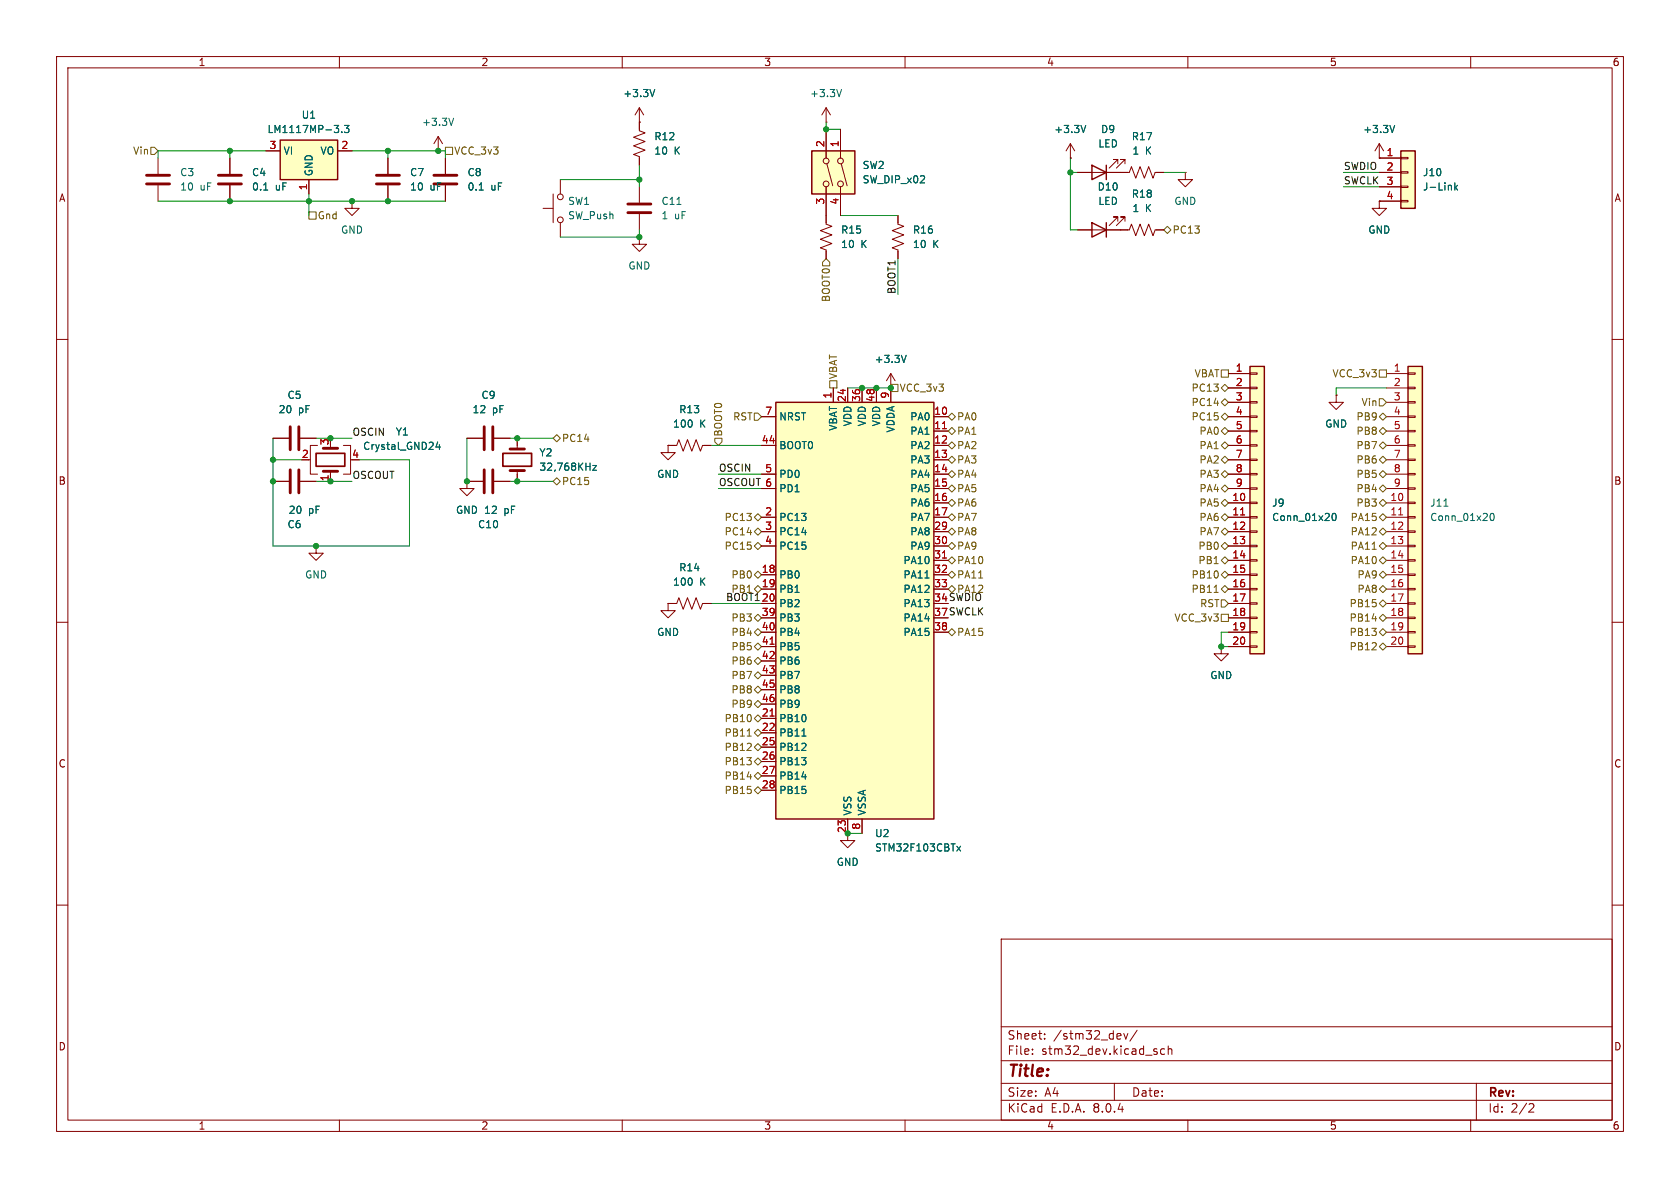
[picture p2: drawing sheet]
<svg xmlns="http://www.w3.org/2000/svg" width="297mm" height="210mm" viewBox="0 0 297 210" stroke-linecap="round" stroke-linejoin="round" font-family="sans-serif">
<g fill="none" stroke="#840000" stroke-width=".18">
<path d="M10 10h277v190h-277zM12 12h273v186h-273zM60 10v2M110 10v2M113 19.1v4l1 .4-2 .8 2 .7-2 .8 2 .7-2 .8 1 .4v1.5M113 19.1l-.7 1.2M113 19.1l.8 1.2M146 19.1l-.7 1.2M146 19.1v2.5M146 19.1l.8 1.2M160 10v2M210 10v2"/>
<path d="M260 10v2M96 36.8h1.8M97.8 34.3v5.1M99.1 31.8v2.5M99.1 39.4v2.5M113 21.6h.1M113 33v2.8M113 37.8v2.8M146 21.6h.1M158.7 38.1v1.5l1.1 .4-2.1 .8 2.1 .7-2.1 .8 2.1 .8-2.1 .7 1 .4v1.5M190.5 30.5h7.6M197.6 29v-.8h-.8h.8l-1.5 1.5"/>
<path d="M198.9 29v-.8h-.8h.8l-1.5 1.5M10 60h2M285 60h2M118.1 78.7v1.3h1.3l-1.3 1.3-1.3-1.3h1.3M118.1 78.7h.1M118.1 78.7h1.5l.4-1 .8 2.1 .7-2.1 .8 2.1 .8-2.1 .7 2.1 .4-1.1h1.5M157.5 68.6h.1M157.5 66l-.8 1.3M157.5 66v2.6M157.5 66l.7 1.3M55.9 96.5v1.3h1.2l-1.2 1.3-1.3-1.3h1.3M55.9 96.5h.1"/>
<path d="M10 110h2M285 110h2M10 160h2M285 160h2M177 166h108v32h-108zM60 198v2M110 198v2M160 198v2M177 194.5h108M177 191.5h108M177 187.5h108M177 181.5h108"/>
<path d="M182.5 186.3v.1M182.5 185.5v.1M184.7 183.6v.1M184.7 182.8v.1M197 191.5v3M198.7 182.7l.3 1 .4-1M201 182.1l-1.3 2M205.9 185.5l-.4-.1-.3 .3v.4l.1 .2h.6M206.5 185.5l.2-.1 .4 .1 .1 .9M206.5 184.9v1.5M210 198v2M260 198v2"/>
<path d="M261 191.5v6.5M270.5 195.1l.5 .1 .2 .3-1 1.1h1"/>
<circle cx="99.1" cy="38.9" r=".51"/>
<circle cx="99.1" cy="34.8" r=".51"/>
</g>
<path d="M193 29.2l2.6 1.3-2.6 1.3zM195.6 29.2v2.6" fill="none" stroke="#840000" stroke-width=".25"/>
<path d="M115.8 15.8l-.5 1.3M148.8 15.8l-.5 1.3M119.7 36.1h.7M160.2 62.8l-.4 1.3" fill="none" stroke="#006464" stroke-width=".18"/>
<path d="M111 37.6h4.1M111 36.1h4.1" fill="none" stroke="#840000" stroke-width=".51"/>
<path d="M143.5 26.7h7.6v7.6h-7.6z" fill="#ffffc2"/>
<g fill="none" stroke="#840000" stroke-width=".18">
<path d="M146 33v6.6l1.1 .4-2.1 .8 2.1 .7-2.1 .8 2.1 .8-2.1 .7 1 .4v1.5M146 22.9v5M146.2 29l1 3.8M148.6 22.9v5M148.6 33v5.1M148.7 29l1.1 3.8M113 41.9v1.3h1.3l-1.3 1.3-1.2-1.3h1.2M113 41.9h.1M56.1 78.7h-1.2v5.1h1.2M60.7 78.7h1.3v5.1h-1.3M82.5 77.5h2.8M87.4 77.5h2.8"/>
<path d="M48.3 85.1h2.8M53.1 85.1h2.8M54.6 81.3h.3M58.4 83.3v1.8M82.5 85.1v1.3h1.3l-1.3 1.2-1.2-1.2h1.2M82.5 85.1h.1M82.5 85.1h2.8M87.4 85.1h2.8M215.9 114.3v1.3h1.3l-1.3 1.2-1.3-1.2h1.3M215.9 114.3h.1"/>
<circle cx="146.1" cy="32.5" r=".51"/>
<circle cx="146.1" cy="28.4" r=".51"/>
<circle cx="148.6" cy="28.4" r=".51"/>
<circle cx="148.6" cy="32.5" r=".51"/>
</g>
<path d="M143.5 26.7h7.6v7.6h-7.6z" fill="none" stroke="#840000" stroke-width=".25"/>
<path d="M57.1 79.2h2.6M85.6 75.4v4.1M87.1 75.4v4.1M51.3 83.1v4M52.8 83.1v4M57.1 83.3h2.6M85.6 83.1v4M87.1 83.1v4" fill="none" stroke="#840000" stroke-width=".51"/>
<path d="M55.9 80.1h5.1v2.3h-5.1z" fill="none" stroke="#840000" stroke-width=".3"/>
<path d="M77.4 78.1l-.3 .9h.8M77.7 78.6v.8" fill="none" stroke="#006464" stroke-width=".18"/>
<path d="M137.2 71.1h27.9v73.7h-27.9z" fill="#ffffc2"/>
<path d="M137.2 71.1h27.9v73.7h-27.9z" fill="none" stroke="#840000" stroke-width=".25"/>
<g fill="none" stroke="#840000" stroke-width=".18">
<path d="M62.2 35.6v1.2h1.3l-1.3 1.3-1.2-1.3h1.2M62.2 35.6h.1M77.5 26.7h.1M77.5 24.1l-.8 1.3M77.5 24.1v2.6M77.5 24.1l.7 1.3M78.7 27.9v2.8M78.7 32.8v2.8M198.1 30.5h1.5l.4-1 .8 2 .7-2 .8 2 .8-2 .7 2 .4-1h1.5M209.5 30.5v1.3h1.3l-1.3 1.2-1.2-1.2h1.2M209.5 30.5h.1M243.8 27.9h.1"/>
<path d="M243.8 25.4l-.7 1.3M243.8 25.4v2.5M243.8 25.4l.8 1.3M198.1 40.6h1.5l.4-1 .8 2.1 .7-2.1 .8 2.1 .8-2.1 .7 2.1 .4-1.1h1.5M48.3 77.5h2.8M53.1 77.5h2.8M91.4 77.5v1.9M134.6 73.7h2.6M134.6 78.7h2.6M147.3 68.6v2.5M149.9 68.6v2.5M152.4 68.6v2.5"/>
<path d="M154.9 68.6v2.5M157.5 68.6v2.5M165.1 73.7h2.5M165.1 76.2h2.5M165.1 78.7h2.5M91.4 83.2v1.9M134.6 83.8h2.6M134.6 86.4h2.6M134.6 91.4h2.6M134.6 94h2.6M134.6 96.5h2.6M165.1 81.3h2.5"/>
<path d="M165.1 83.8h2.5M165.1 86.4h2.5M165.1 88.9h2.5M165.1 91.4h2.5M165.1 94h2.5M165.1 96.5h2.5M165.1 99.1h2.5M118.1 106.7h1.5l.4-1 .8 2 .7-2 .8 2 .8-2 .7 2 .4-1h1.5M118.1 106.7v1.3h1.3l-1.3 1.2-1.3-1.2h1.3M118.1 106.7h.1M134.6 101.6h2.6M134.6 104.1h2.6"/>
<path d="M134.6 106.7h2.6M134.6 111.8h2.6M134.6 109.2h2.6M134.6 114.3h2.6M134.6 116.8h2.6M134.6 119.4h2.6M165.1 101.6h2.5M165.1 104.1h2.5M165.1 111.8h2.5M134.6 127h2.6M134.6 129.5h2.6M134.6 132.1h2.6"/>
<path d="M134.6 134.6h2.6M134.6 137.2h2.6M134.6 139.7h2.6M134.6 121.9h2.6M134.6 124.5h2.6M149.9 144.8v3.8h1.2l-1.2 1.3-1.3-1.3h1.3M152.4 144.8v2.5"/>
</g>
<path d="M166.6 75.8h.7M166.6 98.6h.7M136.1 113.9h.8M136.1 126.6h.8" fill="none" stroke="#a90000" stroke-width=".18"/>
<path d="M80.2 20.9l-.4 1.3M84.7 33.6h.7M246.6 22.2l-.5 1.2M104.8 82.3h.7l-.7 .8h.7M163.5 102.2h.7M141.8 130.1h.7M169.2 149.6l.6 .8M169.8 149.6l-.6 .8" fill="none" stroke="#006464" stroke-width=".18"/>
<path d="M76.7 32.5h4.1M76.7 31h4.1M51.3 75.4v4.1M52.8 75.4v4.1M90.2 79.4h2.5M90.2 83.2h2.5" fill="none" stroke="#840000" stroke-width=".51"/>
<path d="M88.9 80.1h5.1v2.3h-5.1z" fill="none" stroke="#840000" stroke-width=".3"/>
<path d="M49.5 24.8h10.2v7h-10.2z" fill="#ffffc2"/>
<path d="M49.5 24.8h10.2v7h-10.2z" fill="none" stroke="#840000" stroke-width=".25"/>
<path d="M40.6 27.9v2.8M40.6 32.8v2.8M47 26.7h2.5M54.6 31.8v2.5M59.7 26.7h2.5" fill="none" stroke="#840000" stroke-width=".18"/>
<path d="M46.6 33.6h.7M59.1 22.2h.8l-.5 .5M59.8 22.8v.5M60.4 23.3v.1M60.9 22.2h.8l-.4 .5 .3 .1v.5l-.2 .1-.5-.1" fill="none" stroke="#006464" stroke-width=".18"/>
<path d="M38.6 32.5h4.1M38.6 31h4.1" fill="none" stroke="#840000" stroke-width=".51"/>
<path d="M221 64.8h2.5v50.8h-2.5z" fill="#ffffc2"/>
<g fill="none" stroke="#840000" stroke-width=".18">
<path d="M68.6 27.9v2.8M68.6 32.8v2.8M217.2 66h3.8M217.2 68.6h3.8M217.2 71.1h3.8M217.2 73.7h3.8M217.2 76.2h3.8M217.2 78.7h3.8M221 78.6h1.2v.3h-1.2zM221 76.1h1.2v.2h-1.2zM221 73.5h1.2v.3h-1.2zM221 71h1.2v.2h-1.2z"/>
<path d="M221 68.5h1.2v.2h-1.2zM221 65.9h1.2v.3h-1.2zM236.2 69.9v1.2h1.3l-1.3 1.3-1.3-1.3h1.3M236.2 69.9h.1M217.2 88.9h3.8M217.2 91.4h3.8M217.2 94h3.8M217.2 96.5h3.8M217.2 99.1h3.8M217.2 81.3h3.8M217.2 83.8h3.8M217.2 86.4h3.8"/>
<path d="M221 98.9h1.2v.3h-1.2zM221 96.4h1.2v.2h-1.2zM221 93.9h1.2v.2h-1.2zM221 91.3h1.2v.3h-1.2zM221 88.8h1.2v.2h-1.2zM221 86.2h1.2v.3h-1.2zM221 83.7h1.2v.2h-1.2zM221 81.2h1.2v.2h-1.2zM217.2 101.6h3.8M217.2 104.1h3.8M217.2 106.7h3.8M217.2 109.2h3.8"/>
<path d="M217.2 111.8h3.8M217.2 114.3h3.8M221 114.2h1.2v.2h-1.2zM221 111.6h1.2v.3h-1.2zM221 109.1h1.2v.2h-1.2zM221 106.6h1.2v.2h-1.2zM221 104h1.2v.3h-1.2zM221 101.5h1.2v.2h-1.2z"/>
</g>
<path d="M221 64.8h2.5v50.8h-2.5z" fill="none" stroke="#840000" stroke-width=".25"/>
<path d="M219.3 91h.7" fill="none" stroke="#a90000" stroke-width=".18"/>
<path d="M235.7 90.8l.1-.1a.68 .68 0 0 1 .4 .7 .68 .68 0 0 1-.4 .6 .84 .84 0 0 1-.1-1.2z" fill="none" stroke="#006464" stroke-width=".18"/>
<path d="M66.5 32.5h4.1M66.5 31h4.1" fill="none" stroke="#840000" stroke-width=".51"/>
<path d="M248.9 64.8h2.6v50.8h-2.6z" fill="#ffffc2"/>
<g fill="none" stroke="#840000" stroke-width=".18">
<path d="M245.1 66h3.8M245.1 68.6h3.8M245.1 71.1h3.8M245.1 73.7h3.8M245.1 76.2h3.8M245.1 78.7h3.8M248.9 78.6h1.3v.3h-1.3zM248.9 76.1h1.3v.2h-1.3zM248.9 73.5h1.3v.3h-1.3zM248.9 71h1.3v.2h-1.3zM248.9 68.5h1.3v.2h-1.3zM248.9 65.9h1.3v.3h-1.3z"/>
<path d="M245.1 88.9h3.8M245.1 91.4h3.8M245.1 94h3.8M245.1 96.5h3.8M245.1 99.1h3.8M245.1 81.3h3.8M245.1 83.8h3.8M245.1 86.4h3.8M248.9 98.9h1.3v.3h-1.3zM248.9 96.4h1.3v.2h-1.3zM248.9 93.9h1.3v.2h-1.3zM248.9 91.3h1.3v.3h-1.3z"/>
<path d="M248.9 88.8h1.3v.2h-1.3zM248.9 86.2h1.3v.3h-1.3zM248.9 83.7h1.3v.2h-1.3zM248.9 81.2h1.3v.2h-1.3zM245.1 101.6h3.8M245.1 104.1h3.8M245.1 106.7h3.8M245.1 109.2h3.8M245.1 111.8h3.8M245.1 114.3h3.8M248.9 114.2h1.3v.2h-1.3zM248.9 111.6h1.3v.3h-1.3z"/>
<path d="M248.9 109.1h1.3v.2h-1.3zM248.9 106.6h1.3v.2h-1.3zM248.9 104h1.3v.3h-1.3zM248.9 101.5h1.3v.2h-1.3z"/>
</g>
<path d="M248.9 64.8h2.6v50.8h-2.6z" fill="none" stroke="#840000" stroke-width=".25"/>
<path d="M247.3 91h.7" fill="none" stroke="#a90000" stroke-width=".18"/>
<path d="M255.3 89.5h.7M263.5 90.9l.2-.2a.68 .68 0 0 1 .5 .7 .68 .68 0 0 1-.5 .6l-.2-.1-.1-.4z" fill="none" stroke="#006464" stroke-width=".18"/>
<path d="M247.6 26.7h2.6v10.1h-2.6z" fill="#ffffc2"/>
<g fill="none" stroke="#840000" stroke-width=".18">
<path d="M27.9 27.9v2.8M27.9 32.8v2.8M40.6 27.9v2.8M40.6 32.8v2.8M47 26.7h2.5M54.6 31.8v2.5M59.7 26.7h2.5M68.6 27.9v2.8M68.6 32.8v2.8M78.7 27.9v2.8M78.7 32.8v2.8M113 21.6h.1"/>
<path d="M113 21.6v1.3M113 27.9v1.3M146 22.9v5M146 33v6.4M148.6 22.9v5M148.6 33v5.1M158.7 38.1v1.3M189.2 27.9h.1M189.2 25.4l-.7 1.3M189.2 25.4v2.5M189.2 25.4l.8 1.3M190.5 30.5h2.5"/>
<path d="M195.6 30.5h3.8M197.6 39.1v-.7h-.8h.8l-1.5 1.5M198.9 39.1v-.7h-.8h.8l-1.5 1.5M204.5 30.5h1.2M243.8 35.6v1.2h1.3l-1.3 1.3-1.2-1.3h1.2M243.8 35.6h.1M243.8 27.9h.1M243.8 27.9h3.8M243.8 30.5h3.8M243.8 33h3.8M243.8 35.6h3.8M247.6 35.4h1.3v.3h-1.3z"/>
<path d="M247.6 32.9h1.3v.2h-1.3zM247.6 30.4h1.3v.2h-1.3zM247.6 27.8h1.3v.3h-1.3zM146 44.5v1.2M158.7 44.5v1.2M190.5 40.6h8.9M204.5 40.6h1.2M48.3 77.5h2.8M53.1 77.5h2.8M82.5 77.5h2.8M87.4 77.5h2.8M91.4 77.5v1.2"/>
<path d="M118.1 78.7h.1M118.1 78.7h1.3M124.5 78.7h1.2M134.6 78.7h2.6M134.6 73.7h2.6M147.3 68.6v2.5M149.9 68.6v2.5M152.4 68.6v2.5M154.9 68.6v2.5M157.5 68.6h.1M157.5 68.6v2.5M165.1 78.7h2.5"/>
<path d="M165.1 73.7h2.5M165.1 76.2h2.5M217.2 78.7h3.8M217.2 73.7h3.8M217.2 76.2h3.8M217.2 66h3.8M217.2 68.6h3.8M217.2 71.1h3.8M236.2 69.9h.1M48.3 85.1h2.8M53.1 85.1h2.8M58.4 83.8v1.3"/>
<path d="M82.5 85.1h.1M82.5 85.1h2.8M87.4 85.1h2.8M91.4 83.8v1.3M134.6 83.8h2.6M134.6 86.4h2.6M134.6 91.4h2.6M134.6 94h2.6M134.6 96.5h2.6M165.1 81.3h2.5M165.1 83.8h2.5M165.1 86.4h2.5"/>
<path d="M165.1 88.9h2.5M165.1 91.4h2.5M165.1 94h2.5M165.1 96.5h2.5M165.1 99.1h2.5M217.2 81.3h3.8M217.2 83.8h3.8M217.2 86.4h3.8M217.2 88.9h3.8M217.2 91.4h3.8M217.2 94h3.8M217.2 96.5h3.8"/>
<path d="M217.2 99.1h3.8M118.1 106.7h.1M118.1 106.7h1.3M124.5 106.7h1.2M134.6 101.6h2.6M134.6 104.1h2.6M134.6 106.7h2.6M134.6 111.8h2.6M134.6 109.2h2.6M134.6 114.3h2.6M134.6 116.8h2.6M134.6 119.4h2.6"/>
<path d="M165.1 101.6h2.5M165.1 104.1h2.5M165.1 111.8h2.5M215.9 114.3h.1M217.2 101.6h3.8M217.2 104.1h3.8M217.2 106.7h3.8M217.2 111.8h3.8M217.2 109.2h3.8M217.2 114.3h3.8M134.6 127h2.6M134.6 129.5h2.6"/>
<path d="M134.6 132.1h2.6M134.6 134.6h2.6M134.6 137.2h2.6M134.6 139.7h2.6M134.6 121.9h2.6M134.6 124.5h2.6M149.9 144.8v2.5M152.4 144.8v2.5"/>
</g>
<path d="M193 39.4l2.6 1.2-2.6 1.3zM195.6 39.4v2.5M247.6 26.7h2.6v10.1h-2.6z" fill="none" stroke="#840000" stroke-width=".25"/>
<g fill="none" stroke="#006464" stroke-width=".18">
<path d="M115.8 15.8l-.5 1.3M46.6 33.6h.7M59.1 22.2h.8l-.5 .5M59.8 22.8v.5M60.4 23.3v.1M60.9 22.2h.8l-.4 .5 .3 .1v.5l-.2 .1-.5-.1M84.7 33.6h.7M192 22.2l-.5 1.2M246.6 22.2l-.5 1.2M257.2 32.3v1.3M257.3 33.1l.4 .5M257.7 32.8l-.5 .4"/>
<path d="M77.4 78.1l-.3 .9h.8M77.7 78.6v.8M160.2 62.8l-.4 1.3M104.8 82.3h.7l-.7 .8h.7M235.7 90.8l.1-.1a.68 .68 0 0 1 .4 .7 .68 .68 0 0 1-.4 .6 .84 .84 0 0 1-.1-1.2zM163.5 102.2h.7M141.8 130.1h.7M169.2 149.6l.6 .8M169.8 149.6l-.6 .8"/>
</g>
<path d="M25.9 32.5h4.1M25.9 31h4.1" fill="none" stroke="#840000" stroke-width=".51"/>
<g fill="none" stroke="#725600" stroke-width=".18">
<path d="M26.7 26h.6l.6 .7-.6 .6h-.6zM54.6 37.5h1.3v1.2h-1.3zM78.7 26h1.3v1.3h-1.3zM146 45.7l.7 .7v.6h-1.3v-.6zM205.7 40.6l.7-.6 .6 .6-.6 .7zM97.8 77.5l.6-.7 .7 .7-.7 .6zM126.4 77.5h1.2v.6l-.6 .6-.6-.6zM133.3 73h.7l.6 .7-.6 .6h-.7zM146.7 67.3h1.3v1.3h-1.3zM157.5 67.9h1.2v1.3h-1.2zM167.6 76.2l.7-.6 .6 .6-.6 .6zM167.6 73.7l.7-.7 .6 .7-.6 .6z"/>
<path d="M167.6 78.7l.7-.6 .6 .6-.6 .7zM215.9 65.4h1.3v1.3h-1.3zM215.9 78.7l.6-.6 .7 .6-.7 .7zM215.9 68.6l.6-.7 .7 .7-.7 .6zM215.9 76.2l.6-.6 .7 .6-.7 .6zM215.9 73.7l.6-.7 .7 .7-.7 .6zM215.9 71.1l.6-.6 .7 .6-.7 .7zM243.8 78.7l.7-.6 .6 .6-.6 .7zM243.8 76.2l.7-.6 .6 .6-.6 .6zM243.8 73.7l.7-.7 .6 .7-.6 .6zM243.8 70.5h.7l.6 .6-.6 .7h-.7zM243.8 65.4h1.3v1.3h-1.3z"/>
<path d="M97.8 85.1l.6-.6 .7 .6-.7 .6zM133.3 96.5l.7-.6 .6 .6-.6 .7zM133.3 94l.7-.7 .6 .7-.6 .6zM134 90.8l.6 .6-.6 .7-.7-.7zM167.6 99.1l.7-.7 .6 .7-.6 .6zM167.6 96.5l.7-.6 .6 .6-.6 .7zM167.6 94l.7-.7 .6 .7-.6 .6zM167.6 88.9l.7-.6 .6 .6-.6 .6zM167.6 81.3l.7-.7 .6 .7-.6 .6zM167.6 83.8l.7-.6 .6 .6-.6 .7zM167.6 86.4l.7-.7 .6 .7-.6 .6zM167.6 91.4l.7-.6 .6 .6-.6 .7z"/>
<path d="M215.9 81.3l.6-.7 .7 .7-.7 .6zM215.9 88.9l.6-.6 .7 .6-.7 .6zM215.9 86.4l.6-.7 .7 .7-.7 .6zM215.9 83.8l.6-.6 .7 .6-.7 .7zM215.9 94l.6-.7 .7 .7-.7 .6zM215.9 99.1l.6-.7 .7 .7-.7 .6zM215.9 91.4l.6-.6 .7 .6-.7 .7zM215.9 96.5l.6-.6 .7 .6-.7 .7zM242.6 97.1h.7M243.8 83.8l.7-.6 .6 .6-.6 .7zM243.8 86.4l.7-.7 .6 .7-.6 .6zM243.8 88.9l.7-.6 .6 .6-.6 .6z"/>
<path d="M243.8 81.3l.7-.7 .6 .7-.6 .6zM243.8 94l.7-.7 .6 .7-.6 .6zM243.8 96.5l.7-.6 .6 .6-.6 .7zM243.8 99.1l.7-.7 .6 .7-.6 .6zM244.5 90.8l.6 .6-.6 .7-.7-.7zM133.3 104.1l.7-.6 .6 .6-.6 .7zM133.3 111.8l.7-.7 .6 .7-.6 .6zM133.3 114.3l.7-.6 .6 .6-.6 .6zM133.3 116.8l.7-.6 .6 .6-.6 .7zM134 101l.6 .6-.6 .6-.7-.6zM134 108.6l.6 .6-.6 .7-.7-.7zM134 118.7l.6 .7-.6 .6-.7-.6z"/>
<path d="M167.6 104.1l.7-.6 .6 .6-.6 .7zM167.6 111.8l.7-.7 .6 .7-.6 .6zM168.3 101l.6 .6-.6 .6-.7-.6zM173 102.2h.7M214.6 104.7h.8M215.9 101.6l.6-.6 .7 .6-.7 .6zM215.9 104.1l.6-.6 .7 .6-.7 .7zM215.9 106h.6l.7 .7-.7 .6h-.6zM215.9 108.6h1.3v1.3h-1.3zM243.8 101.6l.7-.6 .6 .6-.6 .6zM243.8 104.1l.7-.6 .6 .6-.6 .7zM243.8 114.3l.7-.6 .6 .6-.6 .6z"/>
<path d="M243.8 106.7l.7-.7 .6 .7-.6 .6zM243.8 109.2l.7-.6 .6 .6-.6 .7zM243.8 111.8l.7-.7 .6 .7-.6 .6zM132.1 130.1h.7M133.3 129.5l.7-.6 .6 .6-.6 .7zM133.3 139.7l.7-.6 .6 .6-.6 .6zM133.3 134.6l.7-.6 .6 .6-.6 .7zM133.3 137.2l.7-.7 .6 .7-.6 .6zM133.3 127l.7-.6 .6 .6-.6 .6zM133.3 121.9l.7-.6 .6 .6-.6 .7zM133.3 124.5l.7-.7 .6 .7-.6 .6zM134 131.4l.6 .7-.6 .6-.7-.6z"/>
</g>
<g fill="none" stroke="#009600" stroke-width=".18">
<path d="M27.9 35.6h50.8M40.6 26.7v1.2M47 26.7h-19.1v1.2M54.6 34.3v3.8M62.2 26.7h16.5v1.2M68.6 26.7v1.2M99.1 31.8h13.9M113 29.2v3.8M146 21.6v1.3h2.6M148.6 38.1h10.1M189.2 27.9v12.7h1.3M189.2 30.5h1.3"/>
<path d="M205.7 30.5h3.8M237.5 30.5h6.3M237.5 33h6.3M113 40.6v1.3h-13.9M158.7 45.7v6.4M48.3 77.5v19h24.1v-15.2h-8.9M55.9 77.5h6.3M82.5 77.5v7.6M90.2 77.5h7.6M125.7 78.7h8.9M149.9 68.6h7.6M245.1 68.6h-8.9v1.3"/>
<path d="M48.3 81.3h5M55.9 85.1h6.3M90.2 85.1h7.6M127 86.4h7.6M127 83.8h7.6M125.7 106.7h8.9M217.2 111.8h-1.3v2.5h1.3M149.9 147.3h2.5"/>
</g>
<path d="M166.6 75.8h.7M166.6 98.6h.7M219.3 91h.7M136.1 113.9h.8M136.1 126.6h.8" fill="none" stroke="#a90000" stroke-width=".18"/>
<g fill="#009600" stroke="#009600" stroke-width=".18">
<circle cx="68.6" cy="26.7" r=".46"/>
<circle cx="54.6" cy="35.6" r=".46"/>
<circle cx="62.2" cy="35.6" r=".46"/>
<circle cx="68.6" cy="35.6" r=".46"/>
<circle cx="40.6" cy="35.6" r=".46"/>
<circle cx="40.6" cy="26.7" r=".46"/>
<circle cx="152.4" cy="68.6" r=".46"/>
<circle cx="113" cy="31.8" r=".46"/>
<circle cx="154.9" cy="68.6" r=".46"/>
<circle cx="157.5" cy="68.6" r=".46"/>
<circle cx="146" cy="22.9" r=".46"/>
<circle cx="82.5" cy="85.1" r=".46"/>
<circle cx="58.4" cy="85.1" r=".46"/>
<circle cx="58.4" cy="77.5" r=".46"/>
<circle cx="77.5" cy="26.7" r=".46"/>
<circle cx="91.4" cy="85.1" r=".46"/>
<circle cx="91.4" cy="77.5" r=".46"/>
<circle cx="48.3" cy="85.1" r=".46"/>
<circle cx="48.3" cy="81.3" r=".46"/>
<circle cx="55.9" cy="96.5" r=".46"/>
<circle cx="113" cy="41.9" r=".46"/>
<circle cx="189.2" cy="30.5" r=".46"/>
<circle cx="149.9" cy="147.3" r=".46"/>
<circle cx="215.9" cy="114.3" r=".46"/>
</g>
<text font-size="2.8" fill="#840000" x="178" y="190.9">Title:</text>
<g font-size="2.1" fill="#840000">
<text x="178" y="184">Sheet:</text>
<text x="186.2" y="184">/stm32_dev/</text>
<text x="178" y="186.7">File:</text>
<text x="184.1" y="186.7">stm32_dev.kicad_sch</text>
<text x="178" y="196.9">KiCad</text>
<text x="178" y="194.1">Size:</text>
<text x="184.7" y="194.1">A4</text>
<text x="185.7" y="196.9">E.D.A.</text>
<text x="193.3" y="196.9">8.0.4</text>
<text x="200" y="194.1">Date:</text>
<text x="263" y="194.3">Rev:</text>
<text x="263" y="196.9">Id:</text>
<text x="267.1" y="196.9">2/2</text>
</g>
<g font-size="1.8" fill="#840000">
<text x="35" y="11.9">1</text>
<text x="85" y="11.9">2</text>
<text x="135" y="11.9">3</text>
<text x="185" y="11.9">4</text>
<text x="235" y="11.9">5</text>
<text x="285" y="11.9">6</text>
<text x="10.3" y="35.9">A</text>
<text x="285.3" y="35.9">A</text>
<text x="10.3" y="85.9">B</text>
<text x="285.3" y="85.9">B</text>
<text x="165.1" y="106.4">34 SWDIO</text>
<text x="165.1" y="109">37 SWCLK</text>
<text x="10.3" y="135.9">C</text>
<text x="285.3" y="135.9">C</text>
<text x="10.3" y="185.9">D</text>
<text x="285.3" y="185.9">D</text>
<text x="35" y="199.9">1</text>
<text x="85" y="199.9">2</text>
<text x="135" y="199.9">3</text>
<text x="185" y="199.9">4</text>
<text x="235" y="199.9">5</text>
<text x="285" y="199.9">6</text>
</g>
<g font-size="1.8" fill="#006464">
<text x="110.1" y="17.4">+3.3V</text>
<text x="143.1" y="17.4">+3.3V</text>
<text x="47.2" y="23.7">LM1117MP-3.3</text>
<text x="53.2" y="21.2">U1</text>
<text x="74.5" y="22.5">+3.3V</text>
<text x="186.3" y="23.7">+3.3V</text>
<text x="194.6" y="23.7">D9</text>
<text x="240.9" y="23.7">+3.3V</text>
<text x="50" y="27.5">VI</text>
<text x="56.6" y="27.5">VO</text>
<text x="115.6" y="25">R12</text>
<text x="115.6" y="27.5">10</text>
<text x="119.2" y="27.5">K</text>
<text x="194.1" y="26.3">LED</text>
<text x="200" y="25">R17</text>
<text x="200.1" y="27.5">1</text>
<text x="202.5" y="27.5">K</text>
<text x="31.8" y="31.3">C3</text>
<text x="31.8" y="33.9">10</text>
<text x="35.3" y="33.9">uF</text>
<text x="44.5" y="31.3">C4</text>
<text x="44.5" y="33.9">0.1</text>
<text x="48.7" y="33.9">uF</text>
<text x="55.5" y="31.2" transform="rotate(-90 55.5 31.2)">GND</text>
<text x="72.4" y="31.3">C7</text>
<text x="72.4" y="33.9">10</text>
<text x="76" y="33.9">uF</text>
<text x="82.6" y="31.3">C8</text>
<text x="82.6" y="33.9">0.1</text>
<text x="86.8" y="33.9">uF</text>
<text x="152.4" y="30.1">SW2</text>
<text x="152.4" y="32.6">SW_DIP_x02</text>
<text x="194" y="33.9">D10</text>
<text x="200" y="35.2">R18</text>
<text x="251.5" y="31.3">J10</text>
<text x="251.5" y="33.9">J-Link</text>
<text x="60.2" y="41.5">GND</text>
<text x="100.3" y="36.4">SW1</text>
<text x="100.3" y="39">SW_Push</text>
<text x="116.8" y="39">1</text>
<text x="116.8" y="36.4">C11</text>
<text x="119.2" y="39">uF</text>
<text x="148.6" y="41.5">R15</text>
<text x="161.3" y="41.5">R16</text>
<text x="194.1" y="36.4">LED</text>
<text x="200.1" y="37.7">1</text>
<text x="202.5" y="37.7">K</text>
<text x="207.5" y="36.4">GND</text>
<text x="241.8" y="41.5">GND</text>
<text x="111" y="47.9">GND</text>
<text x="148.6" y="44">10</text>
<text x="152.2" y="44">K</text>
<text x="161.3" y="44">10</text>
<text x="164.9" y="44">K</text>
<text x="154.5" y="64.4">+3.3V</text>
<text x="50.7" y="70.7">C5</text>
<text x="85" y="70.7">C9</text>
<text x="49.2" y="73.3">20</text>
<text x="52.7" y="73.3">pF</text>
<text x="69.9" y="77.2">Y1</text>
<text x="83.4" y="73.3">12</text>
<text x="87" y="73.3">pF</text>
<text x="118.9" y="75.8">100</text>
<text x="120" y="73.3">R13</text>
<text x="123.7" y="75.8">K</text>
<text x="137.7" y="74.5">NRST</text>
<text x="148.2" y="76.2" transform="rotate(-90 148.2 76.2)">VBAT</text>
<text x="150.7" y="75.5" transform="rotate(-90 150.7 75.5)">VDD</text>
<text x="153.3" y="75.5" transform="rotate(-90 153.3 75.5)">VDD</text>
<text x="155.8" y="75.5" transform="rotate(-90 155.8 75.5)">VDD</text>
<text x="158.3" y="76.5" transform="rotate(-90 158.3 76.5)">VDDA</text>
<text x="160.8" y="74.5">PA0</text>
<text x="160.8" y="77.1">PA1</text>
<text x="234.2" y="75.8">GND</text>
<text x="64.1" y="79.7">Crystal_GND24</text>
<text x="95.3" y="80.9">Y2</text>
<text x="95.3" y="83.4">32,768KHz</text>
<text x="137.7" y="79.6">BOOT0</text>
<text x="160.8" y="79.6">PA2</text>
<text x="160.8" y="82.1">PA3</text>
<text x="116.1" y="84.7">GND</text>
<text x="137.7" y="84.7">PD0</text>
<text x="137.7" y="87.2">PD1</text>
<text x="160.8" y="84.7">PA4</text>
<text x="160.8" y="87.2">PA5</text>
<text x="160.8" y="89.8">PA6</text>
<text x="224.8" y="89.8">J9</text>
<text x="252.7" y="89.8">J11</text>
<text x="50.7" y="93.6">C6</text>
<text x="50.9" y="91">20</text>
<text x="54.5" y="91">pF</text>
<text x="80.5" y="91">GND 12</text>
<text x="84.4" y="93.6">C10</text>
<text x="89.1" y="91">pF</text>
<text x="137.7" y="92.3">PC13</text>
<text x="137.7" y="94.8">PC14</text>
<text x="160.8" y="92.3">PA7</text>
<text x="160.8" y="94.8">PA8</text>
<text x="224.8" y="92.3">Conn_01x20</text>
<text x="252.7" y="92.3">Conn_01x20</text>
<text x="120" y="101.2">R14</text>
<text x="137.7" y="97.4">PC15</text>
<text x="159.6" y="99.9">PA10</text>
<text x="160.8" y="97.4">PA9</text>
<text x="53.8" y="102.5">GND</text>
<text x="118.9" y="103.7">100</text>
<text x="123.7" y="103.7">K</text>
<text x="137.7" y="102.5">PB0</text>
<text x="137.7" y="105">PB1</text>
<text x="137.7" y="107.5">PB2</text>
<text x="159.6" y="102.5">PA11</text>
<text x="159.6" y="105">PA12</text>
<text x="159.6" y="107.5">PA13</text>
<text x="116.1" y="112.6">GND</text>
<text x="137.7" y="110.1">PB3</text>
<text x="137.7" y="112.6">PB4</text>
<text x="159.6" y="110.1">PA14</text>
<text x="159.6" y="112.6">PA15</text>
<text x="137.7" y="115.2">PB5</text>
<text x="137.7" y="117.7">PB6</text>
<text x="137.7" y="120.2">PB7</text>
<text x="137.7" y="122.8">PB8</text>
<text x="137.7" y="125.3">PB9</text>
<text x="213.9" y="120.2">GND</text>
<text x="137.7" y="127.9">PB10</text>
<text x="137.7" y="130.4">PB11</text>
<text x="137.7" y="132.9">PB12</text>
<text x="137.7" y="135.5">PB13</text>
<text x="137.7" y="138">PB14</text>
<text x="137.7" y="140.6">PB15</text>
<text x="150.7" y="144.3" transform="rotate(-90 150.7 144.3)">VSS</text>
<text x="153.3" y="144.3" transform="rotate(-90 153.3 144.3)">VSSA</text>
<text x="154.6" y="148.2">U2</text>
<text x="147.8" y="153.3">GND</text>
<text x="154.6" y="150.7">STM32F103CBTx</text>
</g>
<g font-size="1.8" fill="#725600">
<text x="23.4" y="27.5">Vin</text>
<text x="80.2" y="27.5">VCC_3v3</text>
<text x="56.1" y="39">Gnd</text>
<text x="207.2" y="41.5">PC13</text>
<text x="146.9" y="53.5" transform="rotate(-90 146.9 53.5)">BOOT0</text>
<text x="148.2" y="67.1" transform="rotate(-90 148.2 67.1)">VBAT</text>
<text x="158.9" y="69.4">VCC_3v3</text>
<text x="210.5" y="69.4">PC13</text>
<text x="210.5" y="72">PC14</text>
<text x="211.1" y="66.9">VBAT</text>
<text x="235.5" y="66.9">VCC_3v3</text>
<text x="240.6" y="72">Vin</text>
<text x="127.9" y="77.3" transform="rotate(-90 127.9 77.3)">BOOT0</text>
<text x="129.5" y="74.5">RST</text>
<text x="169.1" y="77.1">PA1</text>
<text x="169.1" y="74.5">PA0</text>
<text x="210.5" y="74.5">PC15</text>
<text x="211.9" y="77.1">PA0</text>
<text x="239.7" y="77.1">PB8</text>
<text x="239.7" y="74.5">PB9</text>
<text x="99.3" y="78.3">PC14</text>
<text x="169.1" y="82.1">PA3</text>
<text x="169.1" y="79.6">PA2</text>
<text x="211.9" y="82.1">PA2</text>
<text x="211.9" y="79.6">PA1</text>
<text x="239.7" y="79.6">PB7</text>
<text x="239.7" y="82.1">PB6</text>
<text x="99.3" y="86">PC15</text>
<text x="169.1" y="89.8">PA6</text>
<text x="169.1" y="84.7">PA4</text>
<text x="169.1" y="87.2">PA5</text>
<text x="211.9" y="89.8">PA5</text>
<text x="211.9" y="87.2">PA4</text>
<text x="211.9" y="84.7">PA3</text>
<text x="239.7" y="84.7">PB5</text>
<text x="239.7" y="87.2">PB4</text>
<text x="239.7" y="89.8">PB3</text>
<text x="128" y="94.8">PC14</text>
<text x="128" y="92.3">PC13</text>
<text x="169.1" y="94.8">PA8</text>
<text x="169.1" y="92.3">PA7</text>
<text x="211.9" y="94.8">PA7</text>
<text x="211.9" y="92.3">PA6</text>
<text x="238.7" y="94.8">PA12</text>
<text x="238.7" y="92.3">PA15</text>
<text x="128" y="97.4">PC15</text>
<text x="169.1" y="99.9">PA10</text>
<text x="169.1" y="97.4">PA9</text>
<text x="211.8" y="99.9">PB1</text>
<text x="211.8" y="97.4">PB0</text>
<text x="238.7" y="97.4">PA11</text>
<text x="238.7" y="99.9">PA10</text>
<text x="129.2" y="102.5">PB0</text>
<text x="169.1" y="102.5">PA11</text>
<text x="210.5" y="102.5">PB10</text>
<text x="210.5" y="105">PB11</text>
<text x="212.1" y="107.5">RST</text>
<text x="238.5" y="107.5">PB15</text>
<text x="239.9" y="102.5">PA9</text>
<text x="239.9" y="105">PA8</text>
<text x="129.2" y="110.1">PB3</text>
<text x="129.2" y="112.6">PB4</text>
<text x="169.1" y="112.6">PA15</text>
<text x="207.5" y="110.1">VCC_3v3</text>
<text x="238.5" y="110.1">PB14</text>
<text x="238.5" y="112.6">PB13</text>
<text x="129.2" y="115.2">PB5</text>
<text x="129.2" y="117.7">PB6</text>
<text x="238.5" y="115.2">PB12</text>
<text x="129.2" y="120.2">PB7</text>
<text x="129.2" y="122.8">PB8</text>
<text x="129.2" y="125.3">PB9</text>
<text x="128" y="130.4">PB11</text>
<text x="128" y="127.9">PB10</text>
<text x="128" y="135.5">PB13</text>
<text x="128" y="132.9">PB12</text>
<text x="128" y="140.6">PB15</text>
<text x="128" y="138">PB14</text>
</g>
<g font-size="1.8" fill="#a90000">
<text x="47.6" y="26.4">3</text>
<text x="60.3" y="26.4">2</text>
<text x="145.8" y="26.1" transform="rotate(-90 145.8 26.1)">2</text>
<text x="148.3" y="26.1" transform="rotate(-90 148.3 26.1)">1</text>
<text x="245" y="27.7">1</text>
<text x="54.4" y="33.7" transform="rotate(-90 54.4 33.7)">1</text>
<text x="245" y="30.2">2</text>
<text x="245" y="32.8">3</text>
<text x="245" y="35.3">4</text>
<text x="145.8" y="36.3" transform="rotate(-90 145.8 36.3)">3</text>
<text x="148.3" y="36.3" transform="rotate(-90 148.3 36.3)">4</text>
<text x="218.4" y="65.8">1</text>
<text x="246.3" y="65.8">1</text>
<text x="147.1" y="70.6" transform="rotate(-90 147.1 70.6)">1</text>
<text x="149.6" y="71.2" transform="rotate(-90 149.6 71.2)">24</text>
<text x="152.1" y="71.2" transform="rotate(-90 152.1 71.2)">36</text>
<text x="154.7" y="71.2" transform="rotate(-90 154.7 71.2)">48</text>
<text x="157.2" y="70.6" transform="rotate(-90 157.2 70.6)">9</text>
<text x="218.4" y="68.3">2</text>
<text x="218.4" y="70.9">3</text>
<text x="246.3" y="68.3">2</text>
<text x="246.3" y="70.9">3</text>
<text x="135.2" y="73.4">7</text>
<text x="165.1" y="73.4">10</text>
<text x="165.1" y="75.9">11</text>
<text x="218.4" y="73.4">4</text>
<text x="218.4" y="75.9">5</text>
<text x="246.3" y="73.4">4</text>
<text x="246.3" y="75.9">5</text>
<text x="53.3" y="81">2</text>
<text x="58.2" y="78.8" transform="rotate(-90 58.2 78.8)">3</text>
<text x="62.2" y="81">4</text>
<text x="134.6" y="78.5">44</text>
<text x="135.2" y="83.6">5</text>
<text x="165.1" y="78.5">12</text>
<text x="165.1" y="81">13</text>
<text x="165.1" y="83.6">14</text>
<text x="218.4" y="78.5">6</text>
<text x="218.4" y="81">7</text>
<text x="218.4" y="83.6">8</text>
<text x="246.3" y="78.5">6</text>
<text x="246.3" y="81">7</text>
<text x="246.3" y="83.6">8</text>
<text x="58.2" y="85.2" transform="rotate(-90 58.2 85.2)">1</text>
<text x="135.2" y="86.1">6</text>
<text x="165.1" y="86.1">15</text>
<text x="165.1" y="88.6">16</text>
<text x="217.8" y="88.6">10</text>
<text x="218.4" y="86.1">9</text>
<text x="245.7" y="88.6">10</text>
<text x="246.3" y="86.1">9</text>
<text x="135.2" y="91.2">2</text>
<text x="135.2" y="93.7">3</text>
<text x="165.1" y="91.2">17</text>
<text x="165.1" y="93.7">29</text>
<text x="217.8" y="91.2">11</text>
<text x="217.8" y="93.7">12</text>
<text x="245.7" y="91.2">11</text>
<text x="245.7" y="93.7">12</text>
<text x="134.6" y="101.3">18</text>
<text x="135.2" y="96.3">4</text>
<text x="165.1" y="96.3">30</text>
<text x="165.1" y="98.8">31</text>
<text x="165.1" y="101.3">32</text>
<text x="217.8" y="96.3">13</text>
<text x="217.8" y="98.8">14</text>
<text x="217.8" y="101.3">15</text>
<text x="245.7" y="96.3">13</text>
<text x="245.7" y="98.8">14</text>
<text x="245.7" y="101.3">15</text>
<text x="134.6" y="103.9">19</text>
<text x="134.6" y="106.4">20</text>
<text x="165.1" y="103.9">33</text>
<text x="165.1" y="106.4">34</text>
<text x="217.8" y="103.9">16</text>
<text x="217.8" y="106.4">17</text>
<text x="245.7" y="103.9">16</text>
<text x="245.7" y="106.4">17</text>
<text x="134.6" y="109">39</text>
<text x="134.6" y="111.5">40</text>
<text x="165.1" y="111.5">38</text>
<text x="165.1" y="109">37</text>
<text x="217.8" y="109">18</text>
<text x="217.8" y="111.5">19</text>
<text x="245.7" y="109">18</text>
<text x="245.7" y="111.5">19</text>
<text x="134.6" y="114">41</text>
<text x="134.6" y="116.6">42</text>
<text x="134.6" y="119.1">43</text>
<text x="217.8" y="114">20</text>
<text x="245.7" y="114">20</text>
<text x="134.6" y="121.7">45</text>
<text x="134.6" y="124.2">46</text>
<text x="134.6" y="126.7">21</text>
<text x="134.6" y="129.3">22</text>
<text x="134.6" y="131.8">25</text>
<text x="134.6" y="134.4">26</text>
<text x="134.6" y="136.9">27</text>
<text x="134.6" y="139.4">28</text>
<text x="149.6" y="147.4" transform="rotate(-90 149.6 147.4)">23</text>
<text x="152.1" y="146.8" transform="rotate(-90 152.1 146.8)">8</text>
</g>
<g font-size="1.8" fill="#0f0f0f">
<text x="237.5" y="32.7">SWCLK</text>
<text x="237.5" y="30.1">SWDIO</text>
<text x="158.4" y="52.1" transform="rotate(-90 158.4 52.1)">BOOT1</text>
<text x="62.2" y="77.1">OSCIN</text>
<text x="127" y="83.5">OSCIN</text>
<text x="62.2" y="84.7">OSCOUT</text>
<text x="127" y="86">OSCOUT 6</text>
<text x="128.3" y="106.3">BOOT1</text>
<text x="129.2" y="105">PB1</text>
<text x="169.1" y="105">PA12</text>
</g>
</svg>
